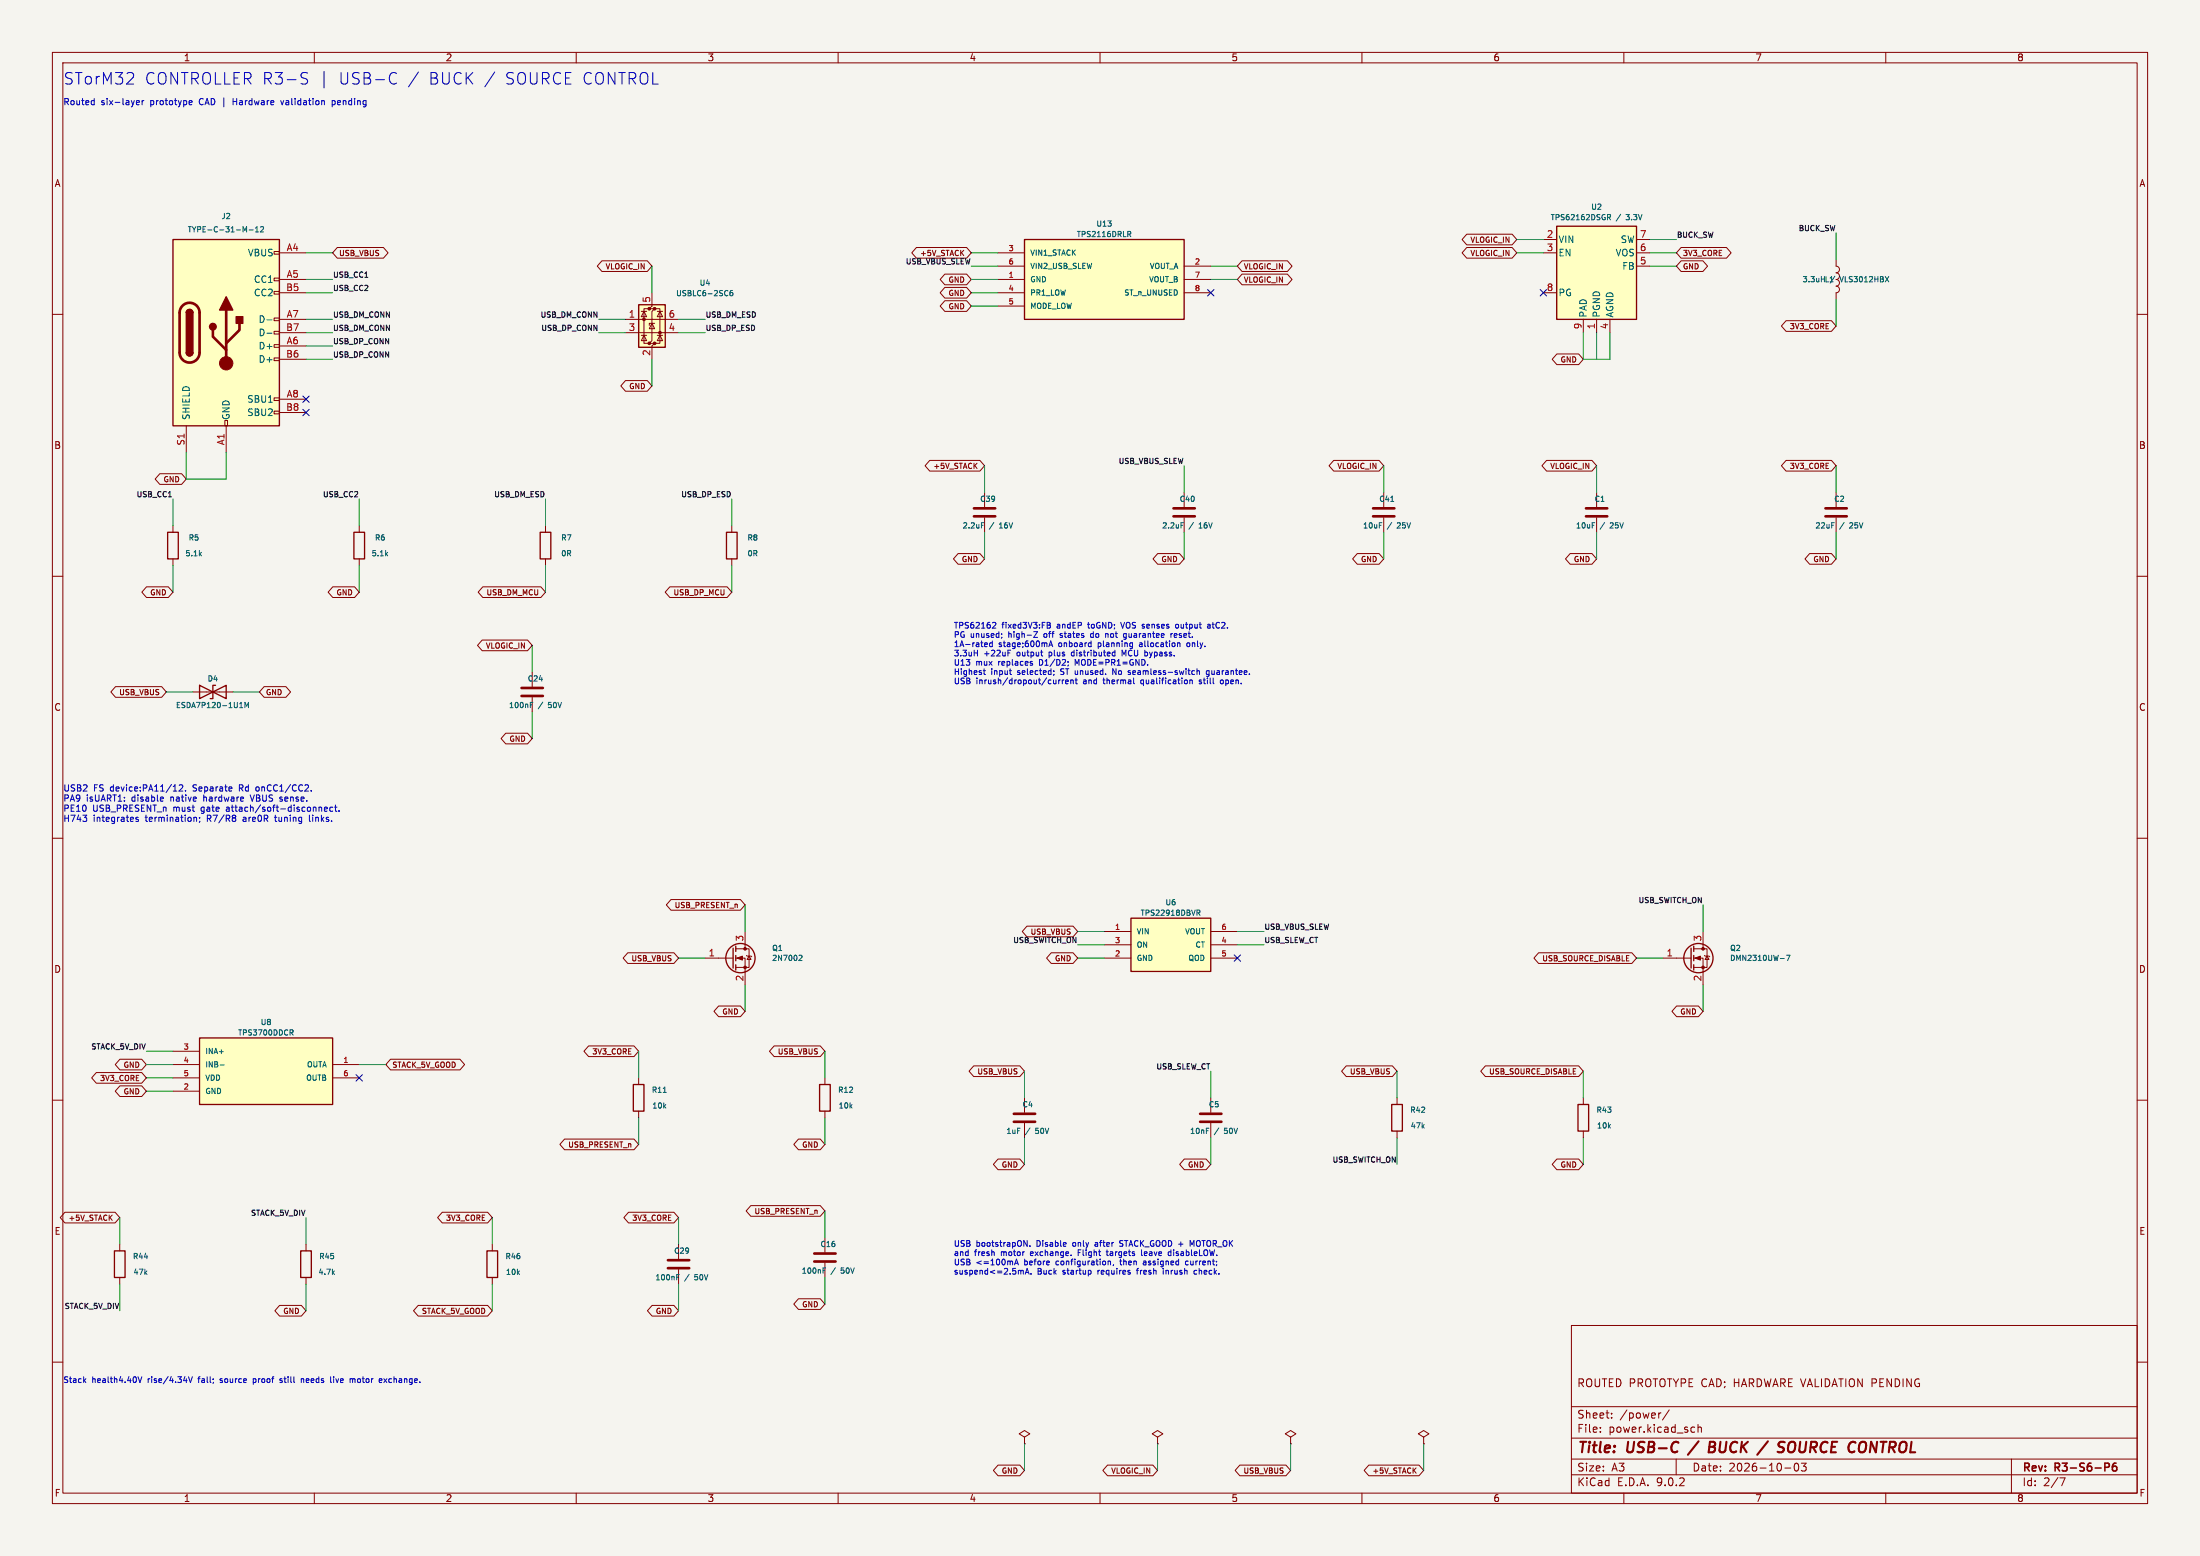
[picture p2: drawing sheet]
<svg xmlns="http://www.w3.org/2000/svg" width="420mm" height="297mm" viewBox="0 0 420 297" stroke-linecap="round" stroke-linejoin="round" font-family="sans-serif">
<path d="M0 0h420v297h-420z" fill="#f5f4ef" stroke="#f5f4ef" stroke-width=".19"/>
<g fill="none" stroke="#840000" stroke-width=".19">
<path d="M10 10h400v277h-400zM12 12h396v273h-396zM60 10v2M110 10v2M160 10v2M210 10v2M260 10v2M310 10v2M360 10v2M10 60h2M408 60h2M10 110h2"/>
<path d="M408 110h2M10 160h2M408 160h2M10 210h2M408 210h2M300 253h108v32h-108zM10 260h2M300 278.5h108M300 274.5h108M300 268.5h108M305.5 273.2v.2M305.5 272.5v.1"/>
<path d="M307.7 270.5v.2M307.7 269.8v.1M317.1 269.7l-.3 .1M318.7 269.1l-1.3 1.9M320 278.5v3M323.1 272.4l.4 .1M323.5 273.3l-.4 .1M324.2 272.5l.2-.1 .3 .1 .1 .9M324.2 271.9v1.5M342.7 279.4l.2-.1a.8 .8 0 0 1 .5 .7 .8 .8 0 0 1-.5 .8l-.2-.2-.2-.4zM343.9 279.3h.9l-.5 .6 .4 .1v.6l-.2 .2-.6-.2M384 278.5v6.5"/>
<path d="M408 260h2M60 285v2M110 285v2M160 285v2M210 285v2M260 285v2M300 281.5h108M310 285v2M340.7 280.2h1.2M360 285v2M393.2 282.1h1l-.6 1.5"/>
</g>
<path d="M401.8 279.3h.6l.3 .3-.2 .4-.7 .1M404 279.3a.59 .59 0 0 0-.7 .6v.6l.1 .2 .4 .1 .2-.2 .1-.5-.1-.2h-.5l-.2 .2" fill="none" stroke="#840000" stroke-width=".3"/>
<path d="M324.3 275.1l-2.1 2.6M326.3 276.2h.7M327 276.2l.3 .1M327.1 275.2h-.7l-.2 2 1-.1M327.2 276.1l-.2 .1M337.5 275.1l-2 2.6M340.4 275.2l.3 .1M342 275.2l-.2 .1a1.24 1.24 0 0 0-.1 1.9h.4M355.5 275.2l.5 .1a1.41 1.41 0 0 1-.2 1.8" fill="none" stroke="#840000" stroke-width=".4"/>
<path d="M33 45.7h20.3v35.6h-20.3z" fill="#ffffc2"/>
<g fill="none" stroke="#840000" stroke-width=".19">
<path d="M52.3 48h1v.5h-1zM52.3 53.1h1v.5h-1zM52.3 55.6h1v.5h-1zM53.3 48.3h5.1M53.3 53.3h5.1M53.3 55.9h5.1M52.3 60.7h1v.5h-1zM52.3 63.2h1v.6h-1zM52.3 65.8h1v.5h-1zM52.3 68.3h1v.5h-1zM52.3 75.9h1v.6h-1zM52.3 78.5h1v.5h-1z"/>
<path d="M53.3 61h5.1M53.3 63.5h5.1M53.3 66h5.1M53.3 68.6h5.1M53.3 76.2h5.1M53.3 78.7h5.1M35.6 81.3v5.1M42.9 80.3h.5v1h-.5zM43.2 81.3v5.1"/>
</g>
<path d="M33 45.7h20.3v35.6h-20.3zM35.6 59.7a.64 .64 0 0 1 .6-.6 .64 .64 0 0 1 .6 .6M35.6 67.3a.64 .64 0 0 0 .6 .6 .64 .64 0 0 0 .6-.6" fill="none" stroke="#840000" stroke-width=".25"/>
<path d="M34.8 58.4a1.9 1.9 0 0 1 2.1-.5 1.9 1.9 0 0 1 1.2 1.8v7.6a1.91 1.91 0 0 1-1.9 1.9 1.91 1.91 0 0 1-1.9-1.9v-7.8l.2-.6zM43.2 59.2v10.1M40.6 63v1.3l2.6 2.5M45.7 61.7v1.3l-2.5 2.5" fill="none" stroke="#840000" stroke-width=".51"/>
<g fill="#840000" stroke="#840000" stroke-width=".25">
<path d="M35.6 59.7h1.2v7.6h-1.2z"/>
<path d="M35.7 59.2a.64 .64 0 0 1 .7-.1 .64 .64 0 0 1 .4 .6h-1.2z"/>
<path d="M35.6 67.3h1.2a.64 .64 0 0 1-.6 .6 .64 .64 0 0 1-.6-.6z"/>
<path d="M43.2 56.6l1.2 2.6h-2.5z"/>
<path d="M45.1 60.5h1.3v1.2h-1.3z"/>
<circle cx="40.6" cy="62.4" r=".63"/>
</g>
<circle cx="43.2" cy="69.3" r="1.27" fill="#840000" stroke="#840000" stroke-width=".19"/>
<path d="M47.6 43.9h.7M48.8 44.3h.5M48.8 43.6l.3-.3v1M49.7 43.4l.4-.1 .2 .3-.6 .7h.6M51 61.1h.9M51 63.6h.9" fill="none" stroke="#006464" stroke-width=".19"/>
<path d="M38.1 198.1h25.4v12.7h-25.4z" fill="#ffffc2"/>
<path d="M38.1 198.1h25.4v12.7h-25.4z" fill="none" stroke="#840000" stroke-width=".25"/>
<path d="M101.6 128.3v2.8M101.6 133.1v2.8M33 200.7h5.1M33 203.2h5.1M33 205.7h5.1M33 208.3h5.1M63.5 203.2h5.1M63.5 205.7h5.1" fill="none" stroke="#840000" stroke-width=".19"/>
<path d="M101.2 134.5h.4M101.2 134.1h.5M55.4 196.6h.4l.2 .2-.1 .2-.5 .1M55.6 197.1l.4 .5M42 203.3h.8" fill="none" stroke="#006464" stroke-width=".19"/>
<path d="M99.6 131.3h4M99.6 132.8h4" fill="none" stroke="#840000" stroke-width=".51"/>
<path d="M297.2 43.2h15.2v17.8h-15.2z" fill="#ffffc2"/>
<g fill="none" stroke="#840000" stroke-width=".25">
<path d="M297.2 43.2h15.2v17.8h-15.2zM32 101.6h2v5.1h-2zM67.6 101.6h2v5.1h-2zM103.1 101.6h2.1v5.1h-2.1zM38.1 130.8v2.6l5.1-2.6v2.6zM41.1 130.8h-.5v2.6h-.5M322.8 181v3.8M323.3 180.6v1M323.3 182.4v1M323.3 184.2v1"/>
<circle cx="324.2" cy="182.9" r="2.79"/>
</g>
<g fill="none" stroke="#840000" stroke-width=".19">
<path d="M294.6 45.7h2.6M294.6 48.3h2.6M294.6 55.9h2.6M312.4 45.7h2.6M312.4 48.3h2.6M312.4 50.8h2.6M350.5 49.5v1.3a.64 .64 0 0 1 .7 .6 .64 .64 0 0 1-.7 .7 .64 .64 0 0 1 .7 .6 .64 .64 0 0 1-.7 .6 .64 .64 0 0 1 .7 .7 .64 .64 0 0 1-.7 .6 .64 .64 0 0 1 .7 .7 .64 .64 0 0 1-.7 .6v1.3M302.3 61v2.5M304.8 61v2.5M307.3 61v2.5M264.2 94v2.8M264.2 98.8v2.8"/>
<path d="M304.8 94v2.8M304.8 98.8v2.8M350.5 94v2.8M350.5 98.8v2.8M33 100.3v1.3M33 106.7v1.3M68.6 100.3v1.3M68.6 106.7v1.3M104.1 100.3v1.3M104.1 106.7v1.3M36.8 132.1h7.6M325.1 177.8v3.3"/>
<path d="M317.5 182.9h5.3M323.3 181.1h2.6v3.6h-2.6M323.3 182.9h1.8v5.1M325.4 182.4l1 .2M325.9 182.5l.4 .6h-.8z"/>
</g>
<g fill="none" stroke="#006464" stroke-width=".19">
<path d="M306.9 40.9h.4l.2 .2-.1 .3-.5 .1M307.1 41.5l.4 .5M263.3 99.8h.5M265.5 95.7h.6M304 99.8h.4M349.7 99.8h.5M38.2 105.7l.2 .4M38.4 105.4l-.3 .4M73.7 105.7l.3 .4M74 105.4l-.4 .4M45.7 135.1h.6M46.8 135.1v-1l.3 .7 .3-.7v1"/>
<path d="M339.9 183h.7M341 182.3h.7l-.4 1"/>
</g>
<path d="M262.1 97h4.1M262.1 98.6h4.1M302.8 97h4M302.8 98.6h4M348.5 97h4.1M348.5 98.6h4.1" fill="none" stroke="#840000" stroke-width=".51"/>
<g fill="#840000" stroke="#840000" stroke-width=".19">
<path d="M323.6 182.9l1-.4v.8z"/>
<circle cx="325.1" cy="181.1" r=".25"/>
<circle cx="325.1" cy="184.7" r=".25"/>
</g>
<path d="M121.9 58.2h5.1v8.1h-5.1z" fill="#ffffc2"/>
<g fill="#840000" stroke="#840000" stroke-width=".19">
<circle cx="122.9" cy="61" r=".25"/>
<circle cx="124" cy="58.9" r=".25"/>
<circle cx="124" cy="65.5" r=".25"/>
<circle cx="125" cy="58.9" r=".25"/>
<circle cx="125" cy="65.5" r=".25"/>
<circle cx="126" cy="63.5" r=".25"/>
</g>
<g fill="none" stroke="#840000" stroke-width=".19">
<path d="M122.4 59.4h1M122.9 59.4l.5 1.1h-1zM124 58.9h-1.1v6.6h1.1M124.5 55.9v2.5l-.5 .5h1l-.5 .5v5.6l-.5 .5h1l-.5 .5v2.6M125 58.9h1v6.6h-1M125.5 59.4h1M126 59.4l.5 1.1h-1zM119.4 61h10.1M119.4 63.5h10.1M122.4 64h1M122.9 64l.5 1h-1zM124.5 61.7l.5 1h-1z"/>
<path d="M125 61.7h-1v.4M125.5 64h1M126 64l.5 1h-1zM121.9 205.7v1.3M121.9 212.1v1.3M231.1 209.6v2.7M231.1 214.4v2.8M302.3 209.6v1.2M302.3 215.9v1.3M195.6 274.3l1-.6-1-.7-1 .7 1 .6v1.3M195.6 275.6h.1M221 274.3l1-.6-1-.7-1 .7 1 .6v1.3"/>
<path d="M221 275.6h.1M246.4 274.3l1-.6-1-.7-1 .7 1 .6v1.3M246.4 275.6h.1M271.8 274.3l1-.6-1-.7-1 .7 1 .6v1.3M271.8 275.6h.1"/>
</g>
<path d="M121.9 58.2h5.1v8.1h-5.1zM120.9 207h2v5.1h-2zM301.2 210.8h2.1v5.1h-2.1z" fill="none" stroke="#840000" stroke-width=".25"/>
<path d="M138.9 55.5h.1M139 56.4h-.1M139.8 55.4l-.3 .1-.1 .2-.1 .6 .2 .2 .4-.1-.1-.5-.3-.1-.2 .2M126.6 208.5h.6M230.3 215.3h.5" fill="none" stroke="#006464" stroke-width=".19"/>
<path d="M229.1 212.6h4.1M229.1 214.1h4.1" fill="none" stroke="#840000" stroke-width=".51"/>
<path d="M215.9 175.3h15.2v10.1h-15.2z" fill="#ffffc2"/>
<g fill="none" stroke="#840000" stroke-width=".25">
<path d="M215.9 175.3h15.2v10.1h-15.2zM140 181v3.8M140.5 180.6v1M140.5 182.4v1M140.5 184.2v1M156.5 207h2v5.1h-2zM265.7 210.8h2v5.1h-2zM21.8 238.8h2.1v5h-2.1zM57.4 238.8h2v5h-2zM93 238.8h2v5h-2z"/>
<circle cx="141.4" cy="182.9" r="2.79"/>
</g>
<g fill="none" stroke="#840000" stroke-width=".19">
<path d="M226.1 94v2.8M226.1 98.8v2.8M142.2 177.8v3.3M210.8 177.8h5.1M231.1 177.8h5.1M134.6 182.9h5.4M140.5 181.1h2.5v3.6h-2.5M140.5 182.9h1.7v5.1M142.5 182.4l1 .2M143 182.5l.4 .6h-.8zM210.8 180.3h5.1M210.8 182.9h5.1"/>
<path d="M231.1 180.3h5.1M231.1 182.9h5.1M157.5 205.7v1.3M157.5 212.1v1.3M195.6 209.6v2.7M195.6 214.4v2.8M266.7 209.6v1.2M266.7 215.9v1.3M22.9 237.5v1.3M58.4 237.5v1.3M94 237.5v1.3M157.5 236.2v2.8"/>
<path d="M22.9 243.8v1.3M58.4 243.8v1.3M94 243.8v1.3M157.5 241v2.8"/>
</g>
<path d="M225.5 99.8h.4M228.5 173.7h.4l.2 .2-.1 .3h-.5M228.7 174.2l.4 .5M152.6 182.4l.3-.1 .2 .3-.6 .7h.6M63.6 242.9l.2 .4M63.8 242.6l-.3 .4M157.1 242.5h.4M157.1 242h.5" fill="none" stroke="#006464" stroke-width=".19"/>
<path d="M224 97h4.1M224 98.6h4.1M193.5 212.6h4.1M193.5 214.1h4.1M155.4 239.3h4.1M155.4 240.8h4.1" fill="none" stroke="#840000" stroke-width=".51"/>
<g fill="#840000" stroke="#840000" stroke-width=".19">
<path d="M140.7 182.9l1-.4v.8z"/>
<circle cx="142.2" cy="181.1" r=".25"/>
<circle cx="142.2" cy="184.7" r=".25"/>
</g>
<path d="M195.6 45.7h30.5v15.3h-30.5z" fill="#ffffc2"/>
<path d="M195.6 45.7h30.5v15.3h-30.5zM138.7 101.6h2v5.1h-2z" fill="none" stroke="#840000" stroke-width=".25"/>
<g fill="none" stroke="#840000" stroke-width=".19">
<path d="M64.4 47.2h8.8l.9 1.1-.9 1h-8.8l-.9-1zM114.9 49.8h8.7l.9 1-.9 1h-8.7l-.9-1zM174.9 47.2h9.6l.9 1.1-.9 1h-9.6l-.8-1zM180.4 52.3h4.1l.9 1-.9 1.1h-4.1l-.9-1.1zM180.4 54.9h4.1l.9 1-.9 1h-4.1l-.9-1zM180.4 57.4h4.1l.9 1-.9 1h-4.1l-.9-1zM190.5 48.3h5.1M190.5 50.8h5.1M190.5 53.3h5.1M190.5 55.9h5.1M190.5 58.4h5.1M226.1 50.8h5"/>
<path d="M226.1 53.3h5M226.1 55.9h5M237.1 52.3h8.7l.9 1-.9 1.1h-8.7l-.9-1.1zM237.1 49.8h8.7l.9 1-.9 1h-8.7l-.9-1zM280 47.2h8.7l.9 1.1-.9 1h-8.7l-.9-1zM280 44.7h8.7l.9 1-.9 1h-8.7l-.9-1zM320.9 47.2h8.7l.9 1.1-.9 1h-8.7l-.9-1zM320.9 49.8h4.2l.9 1-.9 1h-4.2l-.9-1zM119.4 72.6h4.2l.9 1.1-.9 1h-4.2l-.9-1zM297.2 67.6h4.2l.9 1-.9 1h-4.2l-.9-1zM341 61.2h8.6l.9 1-.9 1h-8.6l-.9-1zM30.5 90.4h4.2l.9 1-.9 1.1h-4.2l-.9-1.1z"/>
<path d="M177.5 87.9h9.6l.9 1-.9 1h-9.6l-.9-1zM188 94v2.8M188 98.8v2.8M254.6 87.9h8.7l.9 1-.9 1h-8.7l-.9-1zM295.2 87.9h8.7l.9 1-.9 1h-8.7l-.8-1zM341 87.9h8.6l.9 1-.9 1h-8.6l-.9-1zM28 112h4.1l.9 1-.9 1h-4.1l-.9-1zM63.5 112h4.2l.9 1-.9 1h-4.2l-.9-1zM92.2 112h11.1l.8 1-.8 1h-11.1l-.9-1zM127.9 112h10.9l.9 1-.9 1h-10.9l-.9-1zM139.7 100.3v1.3M139.7 106.7v1.3"/>
<path d="M182.9 105.7h4.2l.9 1-.9 1h-4.2l-.9-1zM221 105.7h4.2l.9 1-.9 1h-4.2l-.9-1zM259.1 105.7h4.2l.9 1-.9 1h-4.2l-.9-1zM299.7 105.7h4.2l.9 1-.9 1h-4.2l-.8-1zM345.5 105.7h4.1l.9 1-.9 1h-4.1l-.9-1zM22.1 131.1h8.8l.8 1-.8 1h-8.8l-.9-1zM50.4 131.1h4.2l.9 1-.9 1h-4.2l-.9-1zM92 122.2h8.7l.9 1-.9 1h-8.7l-.8-1zM96.5 140h4.2l.9 1-.9 1h-4.2l-.8-1zM128.1 171.7h13.3l.8 1-.8 1h-13.3l-.9-1zM196 176.8h8.9l.8 1-.8 1h-8.9l-.8-1zM112.4 199.6h8.6l.9 1.1-.9 1h-8.6l-.9-1z"/>
<path d="M119.8 181.9h8.9l.8 1-.8 1h-8.9l-.8-1zM137.2 192h4.2l.8 1-.8 1.1h-4.2l-.9-1.1zM147.8 199.6h8.8l.9 1.1-.9 1h-8.8l-.9-1zM200.7 181.9h4.2l.8 1-.8 1h-4.2l-.9-1zM293.7 181.9h17.8l.9 1-.9 1h-17.8l-.9-1zM320.1 192h4.1l.9 1-.9 1.1h-4.1l-.9-1.1zM18.4 204.7h8.7l.8 1-.8 1.1h-8.7l-.9-1.1zM22.9 202.2h4.2l.8 1-.8 1h-4.2l-.9-1zM22.9 207.3h4.2l.8 1-.8 1h-4.2l-.9-1zM74.5 202.2h13.3l.9 1-.9 1h-13.3l-.8-1zM107.8 217.4h13.2l.9 1-.9 1.1h-13.2l-.9-1.1zM152.4 217.4h4.2l.9 1-.9 1.1h-4.2l-.9-1.1z"/>
<path d="M185.9 203.5h8.8l.9 1-.9 1h-8.8l-.9-1zM257 203.5h8.8l.9 1-.9 1h-8.8l-.9-1zM283.6 203.5h17.8l.9 1-.9 1h-17.8l-.9-1zM12.4 231.4h9.6l.9 1-.9 1h-9.6l-.9-1zM84.4 231.4h8.7l.9 1-.9 1h-8.7l-.9-1zM120 231.4h8.7l.8 1-.8 1h-8.7l-.9-1zM129.5 237.5v2.8M143.3 230.1h13.3l.9 1-.9 1.1h-13.3l-.9-1.1zM190.5 221.2h4.2l.9 1-.9 1.1h-4.2l-.9-1.1zM226.1 221.2h4.2l.8 1-.8 1.1h-4.2l-.9-1.1zM297.2 221.2h4.2l.9 1-.9 1.1h-4.2l-.9-1.1zM53.4 249.2h4.1l.9 1-.9 1h-4.1l-.9-1z"/>
<path d="M79.8 249.2h13.3l.9 1-.9 1h-13.3l-.9-1zM124.5 249.2h4.2l.8 1-.8 1h-4.2l-.9-1zM129.5 242.3v2.8M152.4 247.9h4.2l.9 1-.9 1h-4.2l-.9-1zM190.5 279.7h4.2l.9 1-.9 1h-4.2l-.9-1zM211.4 279.7h8.7l.9 1-.9 1h-8.7l-.9-1zM236.7 279.7h8.8l.9 1-.9 1h-8.8l-.9-1zM261.3 279.7h9.6l.9 1-.9 1h-9.6l-.9-1z"/>
</g>
<path d="M215.3 44.2h.4l.2 .2-.1 .2-.5 .1M215.5 44.7l.4 .5M187.4 99.8h.4M129.2 243.8h.3M129.2 243.3h.5" fill="none" stroke="#006464" stroke-width=".19"/>
<path d="M185.9 97h4.1M185.9 98.6h4.1M127.5 240.5h4.1M127.5 242.1h4.1" fill="none" stroke="#840000" stroke-width=".51"/>
<path d="M32.1 94.8h.6" fill="none" stroke="#0f0f0f" stroke-width=".19"/>
<g fill="none" stroke="#009600" stroke-width=".19">
<path d="M58.4 48.3h5.1M58.4 55.9h5.1M58.4 53.3h5.1M124.5 50.8v5.1M185.4 50.8h5.1M185.4 48.3h5.1M185.4 55.9h5.1M185.4 58.4h5.1M185.4 53.3h5.1M231.1 50.8h5.1M231.1 53.3h5.1M289.6 45.7h5"/>
<path d="M289.6 48.3h5M315 50.8h5M315 45.7h5M315 48.3h5M350.5 44.5v5M350.5 57.2v5M58.4 68.6h5.1M58.4 63.5h5.1M58.4 66h5.1M58.4 61h5.1M114.3 63.5h5.1M114.3 61h5.1"/>
<path d="M124.5 68.6v5.1M129.5 63.5h5.1M129.5 61h5.1M302.3 63.5v5.1h5v-5.1M304.8 63.5v5.1M33 95.3v5M35.6 86.4v5h7.6v-5M68.6 95.3v5M104.1 95.3v5M139.7 95.3v5M188 88.9v5.1M226.1 88.9v5.1"/>
<path d="M264.2 88.9v5.1M304.8 88.9v5.1M350.5 88.9v5.1M33 108v5M68.6 108v5M104.1 108v5M139.7 108v5M188 101.6v5.1M226.1 101.6v5.1M264.2 101.6v5.1M304.8 101.6v5.1M350.5 101.6v5.1"/>
<path d="M31.7 132.1h5.1M44.4 132.1h5.1M101.6 123.2v5.1M101.6 135.9v5.1M142.2 172.7v5.1M205.7 177.8h5.1M236.2 177.8h5.1M325.1 172.7v5.1M129.5 182.9h5.1M142.2 188v5M205.7 182.9h5.1M205.7 180.3h5.1"/>
<path d="M236.2 180.3h5.1M312.4 182.9h5.1M325.1 188v5M27.9 208.3h5.1M27.9 200.7h5.1M27.9 205.7h5.1M27.9 203.2h5.1M68.6 203.2h5.1M121.9 200.7v5M121.9 213.4v5M157.5 200.7v5M157.5 213.4v5"/>
<path d="M195.6 204.5v5.1M195.6 217.2v5M231.1 204.5v5.1M231.1 217.2v5M266.7 204.5v5.1M266.7 217.2v5M302.3 204.5v5.1M302.3 217.2v5M22.9 232.4v5.1M58.4 232.4v5.1M94 232.4v5.1M129.5 232.4v5.1"/>
<path d="M157.5 231.1v5.1M22.9 245.1v5.1M58.4 245.1v5.1M94 245.1v5.1M129.5 245.1v5.1M157.5 243.8v5.1M195.6 275.6v5.1M221 275.6v5.1M246.4 275.6v5.1M271.8 275.6v5.1"/>
</g>
<path d="M230.5 55.3l1.2 1.2M231.7 55.3l-1.2 1.2M294 55.3l1.2 1.2M295.2 55.3l-1.2 1.2M57.8 75.6l1.2 1.2M57.8 78.1l1.2 1.2M59 75.6l-1.2 1.2M59 78.1l-1.2 1.2M235.6 182.3l1.2 1.2M236.8 182.3l-1.2 1.2M68 205.1l1.2 1.2M69.2 205.1l-1.2 1.2" fill="none" stroke="#000084" stroke-width=".19"/>
<g fill="none" stroke="#0000c2" stroke-width=".19">
<path d="M17.9 19.2l.1 .1M18 18.8v1.2M18 19.9l-.1 .1M26.1 19.9h.5M26.1 19.3l.3-.1 .2 .3-.6 .1M27.1 19.2v.8M27.5 19.2l-.4 .2M36.3 19.2l.3 .1 .1 .2-.6 .1M36.6 19.9l-.3 .1M44.5 18.8v1.2M44.5 19.4h.7M53.6 19.2l.3 .8 .3-.8"/>
<path d="M57.7 14.8l.2 .1a.81 .81 0 0 1 .8 .5 .56 .56 0 0 1-.4 .6h-.5M57.7 14l.2-.2 .8 .2M61.9 13.6v3.2M63.4 19.3l.4-.1 .2 .2-.1 .5h-.5M63.4 19.2v1.2M74.7 14a.77 .77 0 0 1 1 .1M75.7 15.8a.77 .77 0 0 1-1 .1M79.9 13.7l-1.9 2.9M94.4 13.7l-1.8 2.9M189.6 118.8h.4l.1 .3-.7 .8h.7M199.9 118.8l.5 .1 .1 .2-.2 .2M199.9 119.3h.4"/>
<path d="M200.3 119.3l.2 .2v.3l-.6 .1M213.9 118.8l.4 1.1M224.5 119.2h.3l.2 .2v.3l-.2 .2-.4-.2zM230.6 119.2h.4v.7M231 119.4l-.5 .2 .2 .3 .3-.1M186 124.6h.6M186.6 124.1v1.1M187.7 128h.4M187.9 127.6v1l.2 .1M188.4 123.4h-.3M188.4 122.8l.1 .2-.5 .1M189 122.8v.5l.4 .1"/>
<path d="M189.4 122.3v1.1M191.2 121v.1M191.3 121.6l-.1 .2M193 128.7h.1M197 126.6l.1 .2-.1 .2M198.1 120.6l-.8 1.1h.8M200.2 123.4l.4-1.1 .4 1.1M200.3 123.1h.6M201.1 128.1l.1 .1M201.2 128.1v.1M201.2 128.7l-.1 .2M202.1 129.8v.7"/>
<path d="M202.4 121.6l.3 .1M202.4 129.8l-.3 .2M202.5 120.9l-.1 .2 .1 .2M202.8 129.8v.7M203.1 129.8l-.3 .2M203.4 130.2l.5-.2v-.2h-.3l-.2 .1 .1 .6h.4M204.4 129.9l.4-.1 .1 .7M204.4 129.8v.7M204.7 124.5l-.2 .2v.3l.2 .2M205.3 129.8h.4M205.4 129.4v1l.3 .1M205.6 126.7l-.3-.8v1.1"/>
<path d="M208.2 121v.6l.4 .1M211.5 121v.7M212.4 128.7v-1.1l.7 1.1M212.8 124.1v1.1M212.8 125.2h-.3M214.7 120.9l.3 .1M214.9 124.1l-.3 .8-.4-.8v1.1M215 121.6l-.3 .1M215 120.9v.9l-.4 .2M215.7 128.4l.1 .1-.1 .2M215.7 128l.1 .1M217.9 123l-.4 .2 .1 .2h.3"/>
<path d="M218 129.8l-.2 .2v.3l.2 .2M218.9 124.5l.2 .2v.3l-.2 .2M223.5 120.9v.8M223.8 120.9l-.3 .2M224.7 121.1l-.2-.2-.3 .2v.5h.4M224.7 121.2l-.5 .1M224.9 122.7l.4 .2v.5M227 122.8l-.2-.1-.2 .2 .1 .5h.3M227.1 129.9l.5-.1v.7M227.1 129.8v.7M228.5 128.1h.4l.1 .6M228.5 127.6v1.1"/>
<path d="M228.9 130.5h.4M229.3 129.8h-.2l-.2 .1 .1 .2 .3 .1M230.8 128.1l-.3-.1-.2 .2 .1 .5h.4M230.8 128v.9l-.2 .2h-.3M233 130v.3l.2 .2 .3-.1v-.4M16.5 156.2v.5M16.6 155.6l-.4 .5M26 156.1v.2l.4 .2v.1l-.1 .2-.4-.1M31 152.1l.2 .3-.6 .1M31.1 152.9h-.1M34.2 149.9l.5-.1 .2 .3-.7 .9h.7M35.4 150.9v.1"/>
<path d="M37.1 156.1h.4v.7M38.1 156.1v.1M38.2 156.7l-.2 .3M38.9 151.7v1.2M43.2 154.5v.3M45.7 150.4h.5M46.2 149.8h-.5v1.2M46.4 156.4v.3M47.8 151.7l.4 1.2M49.2 150.2l-.4 .2 .1 .5 .3 .1M52.4 156h.4M52.6 155.6v1l.1 .2"/>
<path d="M53.6 152.5l.3 .1M53.6 152.1l.3 .1M53.9 152.9h-.4M59.1 155.6v1l.1 .2M60.9 154.1v.8M60.9 154.2l.5-.1v.8M61.9 154.5l.6-.2-.1-.2h-.3l-.2 .1 .1 .6h.4M63.5 154.1h-.3l-.2 .2 .1 .5h.4M63.9 154.1h.4M64 153.7v1l.3 .2M64.7 154.7v.2M195.5 236.8l.6 1.1v-1.1"/>
<path d="M196.6 237.8v.1M205.8 238.6v1.1M209.4 237.2h-.3M209.4 237.5l-.4 .1 .1 .2 .3 .1M211.2 238.9h.4M211.3 238.6v.9l.3 .2M213.7 237.8l.5 .1M214.2 236.8h-.3l-.2 .2 .1 .3 .4 .1M217.9 238.6v.9l.2 .2M218.5 239v.5l.1 .2M219 239.2l-.5 .1M223.1 239.6h.4"/>
<path d="M223.5 238.6v1.1M227.2 236.8l.4 .8 .3-.8v1.1M193.7 241.4l.3-1.1 .4 1.1M193.8 241.1h.5M194.8 242.5l.1 .1M194.9 242.6v.6M194.9 242.6l.1-.1h.3l.1 .7M195.7 243.2l.4-1.1 .4 1.1M195.8 242.9h.5M196.8 243.1v.1M208.3 242.7l-.1 .5M211.7 240.7l-.2 .1"/>
<path d="M212 240.9v.5M212.6 241.4l-.1 .2M213.9 240.3v1l.2 .1M216.9 242.5h.5M217.1 242.3v.9M218.3 240.8h.4M218.7 241l-.5 .2 .1 .2h.4M222.1 242.5v.7M226.8 240.8l-.3-.1-.2 .2 .1 .5h.4M228 242.6v.5l.5 .1M16.1 263.5l.3 .4M16.4 263.2l-.4 .4"/>
<path d="M26.3 262.8l.4 1.1 .4-1.1M36 262.8l.4 1.1 .3-1.1M42 263.8l.3 .1M42.2 263.2l-.2 .1 .2 .2M48.3 263.8h.5M48.3 263.2v1.1M48.3 263.2h.5M53.8 263.2h-.2l-.2 .1 .1 .2 .3 .1v.2h-.4M57.5 263.3l.4-.1 .1 .7M57.5 263.2v.7M63.7 262.8v.1M63.7 263.2v.7"/>
<path d="M64.1 263.2l.3 .7M67.4 263.2h.3l.1 .7M73.3 263.2l.6 .7M73.9 263.2l-.6 .7"/>
</g>
<g font-size="3.1" fill="#0000c2">
<text x="12" y="16.4">STorM32</text>
<text x="27.5" y="16.4">CONTROLLER R3-S</text>
<text x="64.6" y="16.4">USB-C</text>
<text x="81.8" y="16.4">BUCK /</text>
<text x="96.4" y="16.4">SOURCE CONTROL</text>
</g>
<g font-size="2.8" fill="#840000">
<text x="301" y="277.9">Title:</text>
<text x="310.6" y="277.9">USB-C</text>
<text x="327.9" y="277.9">BUCK</text>
<text x="338.3" y="277.9">/</text>
<text x="342.7" y="277.9">SOURCE</text>
<text x="356.9" y="277.9">CONTROL</text>
</g>
<g font-size="2.1" fill="#840000">
<text x="301" y="265">ROUTED PROTOTYPE CAD; HARDWARE VALIDATION PENDING</text>
<text x="301" y="273.7">File:</text>
<text x="301" y="271">Sheet:</text>
<text x="307.1" y="273.7">power.kicad_sch</text>
<text x="309.2" y="271">/power/</text>
<text x="301" y="281.1">Size:</text>
<text x="307.6" y="281.1">A3</text>
<text x="323" y="281.1">Date:</text>
<text x="330" y="281.1">2026-10-03</text>
<text x="386" y="281.3">Rev:</text>
<text x="392.4" y="281.3">R3-S6-P6</text>
<text x="301" y="283.9">KiCad</text>
<text x="308.7" y="283.9">E.D.A.</text>
<text x="316.3" y="283.9">9.0.2</text>
<text x="386" y="283.9">Id:</text>
<text x="390.1" y="283.9">2/7</text>
</g>
<g font-size="1.8" fill="#840000">
<text x="35" y="11.9">1</text>
<text x="85" y="11.9">2</text>
<text x="135" y="11.9">3</text>
<text x="185" y="11.9">4</text>
<text x="235" y="11.9">5</text>
<text x="285" y="11.9">6</text>
<text x="335" y="11.9">7</text>
<text x="385" y="11.9">8</text>
<text x="10.3" y="35.9">A</text>
<text x="408.3" y="35.9">A</text>
<text x="10.3" y="85.9">B</text>
<text x="408.2" y="85.9">B</text>
<text x="10.3" y="135.9">C</text>
<text x="408.2" y="135.9">C</text>
<text x="10.3" y="185.9">D</text>
<text x="408.2" y="185.9">D</text>
<text x="10.3" y="235.9">E</text>
<text x="408.3" y="235.9">E</text>
<text x="10.3" y="285.9">F</text>
<text x="35" y="286.9">1</text>
<text x="85" y="286.9">2</text>
<text x="135" y="286.9">3</text>
<text x="185" y="286.9">4</text>
<text x="235" y="286.9">5</text>
<text x="285" y="286.9">6</text>
<text x="335" y="286.9">7</text>
<text x="385" y="286.9">8</text>
<text x="408.3" y="285.9">F</text>
</g>
<g font-size="1.8" fill="#a90000">
<text x="295.2" y="45.5">2</text>
<text x="313" y="45.5">7</text>
<text x="54.6" y="48">A4</text>
<text x="54.6" y="53.1">A5</text>
<text x="295.2" y="48">3</text>
<text x="313" y="48">6</text>
<text x="313" y="50.5">5</text>
<text x="54.5" y="55.6">B5</text>
<text x="124.2" y="57.9" transform="rotate(-90 124.2 57.9)">5</text>
<text x="295.2" y="55.6">8</text>
<text x="54.5" y="63.2">B7</text>
<text x="54.6" y="60.7">A7</text>
<text x="54.6" y="65.8">A6</text>
<text x="119.9" y="60.7">1</text>
<text x="119.9" y="63.2">3</text>
<text x="127.6" y="60.7">6</text>
<text x="127.6" y="63.2">4</text>
<text x="302" y="62.9" transform="rotate(-90 302 62.9)">9</text>
<text x="304.5" y="62.9" transform="rotate(-90 304.5 62.9)">1</text>
<text x="307.1" y="62.9" transform="rotate(-90 307.1 62.9)">4</text>
<text x="54.5" y="68.3">B6</text>
<text x="124.2" y="68" transform="rotate(-90 124.2 68)">2</text>
<text x="54.6" y="75.9">A8</text>
<text x="54.5" y="78.5">B8</text>
<text x="35.3" y="85.1" transform="rotate(-90 35.3 85.1)">S1</text>
<text x="42.9" y="85.1" transform="rotate(-90 42.9 85.1)">A1</text>
<text x="142" y="179.8" transform="rotate(-90 142 179.8)">3</text>
<text x="324.9" y="179.8" transform="rotate(-90 324.9 179.8)">3</text>
<text x="135.2" y="182.6">1</text>
<text x="318.1" y="182.6">1</text>
<text x="142" y="187.4" transform="rotate(-90 142 187.4)">2</text>
<text x="324.9" y="187.4" transform="rotate(-90 324.9 187.4)">2</text>
</g>
<g font-size="1.8" fill="#006464">
<text x="297.4" y="46.6">VIN</text>
<text x="309.3" y="46.6">SW</text>
<text x="47.2" y="49.1">VBUS</text>
<text x="297.4" y="49.1">EN</text>
<text x="308.3" y="49.1">VOS</text>
<text x="309.6" y="51.7">FB</text>
<text x="48.4" y="54.2">CC1</text>
<text x="48.4" y="56.7">CC2</text>
<text x="297.4" y="56.7">PG</text>
<text x="49.3" y="61.8">D-</text>
<text x="49.3" y="64.4">D-</text>
<text x="303.1" y="60.7" transform="rotate(-90 303.1 60.7)">PAD</text>
<text x="305.7" y="60.7" transform="rotate(-90 305.7 60.7)">PGND</text>
<text x="308.2" y="60.7" transform="rotate(-90 308.2 60.7)">AGND</text>
<text x="49.3" y="66.9">D+</text>
<text x="49.3" y="69.4">D+</text>
<text x="47.1" y="77.1">SBU1</text>
<text x="36.4" y="80.3" transform="rotate(-90 36.4 80.3)">SHIELD</text>
<text x="44" y="80.3" transform="rotate(-90 44 80.3)">GND</text>
<text x="47.1" y="79.6">SBU2</text>
</g>
<g font-size="1.7" fill="#0000c2">
<text x="12" y="20.4">Routed</text>
<text x="19.3" y="20.4">six-layer</text>
<text x="28.8" y="20.4">prototype</text>
<text x="38.4" y="20.4">CAD |</text>
<text x="45.2" y="20.4">Hardware</text>
<text x="54.6" y="20.4">validation</text>
<text x="64.5" y="20.4">pending</text>
<text x="12" y="151.4">USB2</text>
<text x="12" y="153.3">PA9</text>
<text x="12" y="155.3">PE10</text>
<text x="16.5" y="153.3">isUART1:</text>
<text x="17.7" y="155.3">USB_PRESENT_n</text>
<text x="17.9" y="151.4">FS device:PA11/12.</text>
<text x="25.3" y="153.3">disable</text>
<text x="32.9" y="153.3">native</text>
<text x="33.2" y="155.3">must</text>
<text x="37.2" y="151.4">Separate</text>
<text x="38.7" y="155.3">gate</text>
<text x="39.4" y="153.3">hardware</text>
<text x="43.7" y="155.3">attach/soft-disconnect.</text>
<text x="46.2" y="151.4">Rd</text>
<text x="48.6" y="153.3">VBUS</text>
<text x="49.6" y="151.4">onCC1/CC2.</text>
<text x="54.4" y="153.3">sense.</text>
<text x="12" y="157.2">H743</text>
<text x="17.8" y="157.2">integrates</text>
<text x="27.9" y="157.2">termination;</text>
<text x="39.9" y="157.2">R7/R8</text>
<text x="46.9" y="157.2">are0R</text>
<text x="53.3" y="157.2">tuning</text>
<text x="60" y="157.2">links.</text>
</g>
<g font-size="1.5" fill="#0000c2">
<text x="182" y="120.3">TPS62162</text>
<text x="182" y="122.1">PG unused;</text>
<text x="182" y="123.8">1A-rated</text>
<text x="182" y="125.6">3.3uH</text>
<text x="187.8" y="125.6">+22uF</text>
<text x="190.7" y="123.8">stage;600mA</text>
<text x="191.3" y="120.3">fixed3V3:FB</text>
<text x="192.7" y="122.1">high-Z</text>
<text x="194.3" y="125.6">output</text>
<text x="199.7" y="122.1">off</text>
<text x="200.6" y="125.6">plus</text>
<text x="202" y="120.3">andEP</text>
<text x="202.3" y="123.8">onboard</text>
<text x="203" y="122.1">states</text>
<text x="205.2" y="125.6">distributed</text>
<text x="208.1" y="120.3">toGND;</text>
<text x="209.1" y="122.1">do</text>
<text x="210" y="123.8">planning</text>
<text x="212.1" y="122.1">not</text>
<text x="214.7" y="120.3">VOS senses</text>
<text x="215" y="125.6">MCU</text>
<text x="215.8" y="122.1">guarantee</text>
<text x="218.1" y="123.8">allocation</text>
<text x="219.6" y="125.6">bypass.</text>
<text x="225.1" y="122.1">reset.</text>
<text x="225.5" y="120.3">output</text>
<text x="227.4" y="123.8">only.</text>
<text x="231.9" y="120.3">atC2.</text>
<text x="182" y="127.4">U13</text>
<text x="182" y="129.2">Highest</text>
<text x="182" y="130.9">USB</text>
<text x="186.3" y="127.4">mux</text>
<text x="186.4" y="130.9">inrush/dropout/current</text>
<text x="189.2" y="129.2">input</text>
<text x="190.8" y="127.4">replaces</text>
<text x="194.4" y="129.2">selected;</text>
<text x="198.8" y="127.4">D1/D2;</text>
<text x="202.9" y="129.2">ST unused.</text>
<text x="205.8" y="127.4">MODE=PR1=GND.</text>
<text x="207" y="130.9">and</text>
<text x="211" y="130.9">thermal</text>
<text x="213.3" y="129.2">No</text>
<text x="216.5" y="129.2">seamless-switch</text>
<text x="218.4" y="130.9">qualification</text>
<text x="229.8" y="130.9">still</text>
<text x="231.6" y="129.2">guarantee.</text>
<text x="234.1" y="130.9">open.</text>
<text x="182" y="238.3">USB</text>
<text x="186.4" y="238.3">bootstrapON.</text>
<text x="198.1" y="238.3">Disable</text>
<text x="205.2" y="238.3">only</text>
<text x="209.7" y="238.3">after</text>
<text x="214.6" y="238.3">STACK_GOOD +</text>
<text x="228.5" y="238.3">MOTOR_OK</text>
<text x="182" y="240.1">and</text>
<text x="182" y="241.8">USB</text>
<text x="182" y="243.6">suspend&lt;=2.5mA.</text>
<text x="186.1" y="240.1">fresh</text>
<text x="186.4" y="241.8">&lt;=100mA</text>
<text x="191.3" y="240.1">motor</text>
<text x="195.7" y="241.8">before</text>
<text x="197.1" y="240.1">exchange.</text>
<text x="198.1" y="243.6">Buck</text>
<text x="202" y="241.8">configuration,</text>
<text x="203.1" y="243.6">startup</text>
<text x="206.4" y="240.1">Flight</text>
<text x="209.9" y="243.6">requires</text>
<text x="212.2" y="240.1">targets</text>
<text x="214.5" y="241.8">then</text>
<text x="217.7" y="243.6">fresh</text>
<text x="219" y="240.1">leave</text>
<text x="219.1" y="241.8">assigned</text>
<text x="222.9" y="243.6">inrush</text>
<text x="224.4" y="240.1">disableLOW.</text>
<text x="227.4" y="241.8">current;</text>
<text x="229" y="243.6">check.</text>
<text x="12" y="264.3">Stack</text>
<text x="17.6" y="264.3">health4.40V</text>
<text x="28.4" y="264.3">rise/4.34V</text>
<text x="38.3" y="264.3">fall;</text>
<text x="42.6" y="264.3">source</text>
<text x="49.2" y="264.3">proof</text>
<text x="54.5" y="264.3">still</text>
<text x="58.8" y="264.3">needs</text>
<text x="64.7" y="264.3">live</text>
<text x="68.6" y="264.3">motor</text>
<text x="74.5" y="264.3">exchange.</text>
</g>
<g font-size="1.4" fill="#006464">
<text x="303.7" y="40.2">U2</text>
<text x="35.7" y="44.6">TYPE-C-31-M-12</text>
<text x="42.2" y="42">J2</text>
<text x="205.4" y="45.5">TPS2116DRLR</text>
<text x="209.2" y="43.5">U13</text>
<text x="295.9" y="42.2">TPS62162DSGR</text>
<text x="308.6" y="42.2">/</text>
<text x="310.6" y="42.2">3.3V</text>
<text x="196.6" y="49">VIN1_STACK</text>
<text x="196.6" y="51.5">VIN2_USB_SLEW</text>
<text x="219.4" y="51.5">VOUT_A</text>
<text x="129" y="56.7">USBLC6-2SC6</text>
<text x="133.5" y="54.7">U4</text>
<text x="196.6" y="54.1">GND</text>
<text x="196.6" y="56.6">PR1_LOW</text>
<text x="196.6" y="59.2">MODE_LOW</text>
<text x="214.5" y="56.6">ST_n_UNUSED</text>
<text x="219.2" y="54.1">VOUT_B</text>
<text x="344" y="54.1">3.3uH L1/</text>
<text x="351.5" y="54.1">VLS3012HBX</text>
<text x="187" y="96">C39</text>
<text x="225.1" y="96">C40</text>
<text x="263.2" y="96">C41</text>
<text x="304.3" y="96">C1</text>
<text x="350" y="96">C2</text>
<text x="183.7" y="101.1">2.2uF</text>
<text x="188.9" y="101.1">/</text>
<text x="191" y="101.1">16V</text>
<text x="221.8" y="101.1">2.2uF</text>
<text x="227" y="101.1">/</text>
<text x="229.1" y="101.1">16V</text>
<text x="260.1" y="101.1">10uF</text>
<text x="264.8" y="101.1">/</text>
<text x="266.9" y="101.1">25V</text>
<text x="300.7" y="101.1">10uF</text>
<text x="305.5" y="101.1">/</text>
<text x="307.6" y="101.1">25V</text>
<text x="346.5" y="101.1">22uF</text>
<text x="351.2" y="101.1">/</text>
<text x="353.3" y="101.1">25V</text>
<text x="35.3" y="106.4">5.1k</text>
<text x="35.9" y="103.4">R5</text>
<text x="70.8" y="106.4">5.1k</text>
<text x="71.5" y="103.4">R6</text>
<text x="107" y="103.4">R7</text>
<text x="107" y="106.4">0R</text>
<text x="142.6" y="103.4">R8</text>
<text x="142.6" y="106.4">0R</text>
<text x="39.5" y="130.3">D4</text>
<text x="100.6" y="130.3">C24</text>
<text x="33.5" y="135.4">ESDA7P120-1U1M</text>
<text x="97.1" y="135.4">100nF</text>
<text x="102.8" y="135.4">/</text>
<text x="104.9" y="135.4">50V</text>
<text x="222.4" y="173">U6</text>
<text x="216.9" y="178.5">VIN</text>
<text x="217.6" y="175">TPS22918DBVR</text>
<text x="226.1" y="178.5">VOUT</text>
<text x="147.3" y="181.7">Q1</text>
<text x="147.3" y="183.6">2N7002</text>
<text x="216.9" y="181.1">ON</text>
<text x="216.9" y="183.6">GND</text>
<text x="226.7" y="183.6">QOD</text>
<text x="228.1" y="181.1">CT</text>
<text x="330.2" y="183.6">DMN2310UW-7</text>
<text x="330.2" y="181.7">Q2</text>
<text x="45.3" y="197.9">TPS3700DDCR</text>
<text x="49.7" y="195.9">U8</text>
<text x="39.1" y="201.4">INA+</text>
<text x="39.1" y="203.9">INB-</text>
<text x="58.5" y="203.9">OUTA</text>
<text x="39.1" y="206.5">VDD</text>
<text x="39.1" y="209">GND</text>
<text x="58.3" y="206.5">OUTB</text>
<text x="124.3" y="208.8">R11</text>
<text x="159.9" y="208.8">R12</text>
<text x="124.4" y="211.8">10k</text>
<text x="160" y="211.8">10k</text>
<text x="195.1" y="211.6">C4</text>
<text x="230.7" y="211.6">C5</text>
<text x="269.1" y="212.6">R42</text>
<text x="269.2" y="215.6">47k</text>
<text x="304.7" y="212.6">R43</text>
<text x="304.8" y="215.6">10k</text>
<text x="192" y="216.6">1uF</text>
<text x="195.8" y="216.6">/</text>
<text x="197.9" y="216.6">50V</text>
<text x="227.1" y="216.6">10nF</text>
<text x="231.8" y="216.6">/</text>
<text x="233.9" y="216.6">50V</text>
<text x="128.6" y="239.5">C29</text>
<text x="156.5" y="238.2">C16</text>
<text x="25.3" y="240.5">R44</text>
<text x="25.4" y="243.5">47k</text>
<text x="60.7" y="243.5">4.7k</text>
<text x="60.8" y="240.5">R45</text>
<text x="96.4" y="240.5">R46</text>
<text x="96.5" y="243.5">10k</text>
<text x="125" y="244.6">100nF</text>
<text x="130.7" y="244.6">/</text>
<text x="132.8" y="244.6">50V</text>
<text x="152.9" y="243.3">100nF</text>
<text x="158.7" y="243.3">/</text>
<text x="160.7" y="243.3">50V</text>
</g>
<g font-size="1.4" fill="#840000">
<text x="280.6" y="46.5">VLOGIC_IN</text>
<text x="64.6" y="49.1">USB_VBUS</text>
<text x="115.5" y="51.6">VLOGIC_IN</text>
<text x="237.4" y="51.6">VLOGIC_IN</text>
<text x="280.6" y="49.1">VLOGIC_IN</text>
<text x="321.2" y="49.1">3V3_CORE</text>
<text x="321.2" y="51.6">GND</text>
<text x="180.9" y="54.1">GND</text>
<text x="180.9" y="56.7">GND</text>
<text x="180.9" y="59.2">GND</text>
<text x="237.4" y="54.1">VLOGIC_IN</text>
<text x="341.5" y="63">3V3_CORE</text>
<text x="297.8" y="69.4">GND</text>
<text x="120" y="74.5">GND</text>
<text x="178" y="89.7">+5V_STACK</text>
<text x="255.2" y="89.7">VLOGIC_IN</text>
<text x="295.8" y="89.7">VLOGIC_IN</text>
<text x="341.5" y="89.7">3V3_CORE</text>
<text x="31.1" y="92.2">GND</text>
<text x="183.5" y="107.5">GND</text>
<text x="221.6" y="107.5">GND</text>
<text x="259.7" y="107.5">GND</text>
<text x="300.3" y="107.5">GND</text>
<text x="346" y="107.5">GND</text>
<text x="28.5" y="113.8">GND</text>
<text x="64.1" y="113.8">GND</text>
<text x="92.7" y="113.8">USB_DM_MCU</text>
<text x="128.4" y="113.8">USB_DP_MCU</text>
<text x="92.6" y="124">VLOGIC_IN</text>
<text x="22.6" y="132.9">USB_VBUS</text>
<text x="50.7" y="132.9">GND</text>
<text x="97.1" y="141.8">GND</text>
<text x="128.7" y="173.5">USB_PRESENT_n</text>
<text x="120.4" y="183.7">USB_VBUS</text>
<text x="201.2" y="183.7">GND</text>
<text x="294.3" y="183.7">USB_SOURCE_DISABLE</text>
<text x="137.7" y="193.8">GND</text>
<text x="320.6" y="193.8">GND</text>
<text x="112.9" y="201.5">3V3_CORE</text>
<text x="148.3" y="201.5">USB_VBUS</text>
<text x="18.9" y="206.5">3V3_CORE</text>
<text x="23.4" y="204">GND</text>
<text x="23.4" y="209.1">GND</text>
<text x="74.8" y="204">STACK_5V_GOOD</text>
<text x="186.4" y="205.3">USB_VBUS</text>
<text x="257.6" y="205.3">USB_VBUS</text>
<text x="284.1" y="205.3">USB_SOURCE_DISABLE</text>
<text x="108.3" y="219.2">USB_PRESENT_n</text>
<text x="153" y="219.2">GND</text>
<text x="191.1" y="223.1">GND</text>
<text x="226.6" y="223.1">GND</text>
<text x="297.8" y="223.1">GND</text>
<text x="12.9" y="233.2">+5V_STACK</text>
<text x="85" y="233.2">3V3_CORE</text>
<text x="120.5" y="233.2">3V3_CORE</text>
<text x="143.9" y="231.9">USB_PRESENT_n</text>
<text x="53.9" y="251">GND</text>
<text x="80.4" y="251">STACK_5V_GOOD</text>
<text x="125" y="251">GND</text>
<text x="153" y="249.7">GND</text>
<text x="191.1" y="281.5">GND</text>
<text x="212" y="281.5">VLOGIC_IN</text>
<text x="237.2" y="281.5">USB_VBUS</text>
<text x="261.9" y="281.5">+5V_STACK</text>
</g>
<g font-size="1.4" fill="#0f0f0f">
<text x="320" y="45.4">BUCK_SW</text>
<text x="343.3" y="44.2">BUCK_SW</text>
<text x="63.5" y="53.1">USB_CC1</text>
<text x="172.8" y="50.5">USB_VBUS_SLEW</text>
<text x="175.5" y="49.1">+5V_STACK</text>
<text x="63.5" y="55.6">USB_CC2</text>
<text x="63.5" y="65.8">USB_DP_CONN</text>
<text x="63.5" y="63.2">USB_DM_CONN</text>
<text x="63.5" y="60.7">USB_DM_CONN</text>
<text x="103.1" y="60.7">USB_DM_CONN</text>
<text x="103.2" y="63.2">USB_DP_CONN</text>
<text x="134.6" y="63.2">USB_DP_ESD</text>
<text x="134.6" y="60.7">USB_DM_ESD</text>
<text x="63.5" y="68.3">USB_DP_CONN</text>
<text x="213.4" y="88.6">USB_VBUS_SLEW</text>
<text x="25.9" y="95">USB_CC1</text>
<text x="61.5" y="95">USB_CC2</text>
<text x="94.2" y="95">USB_DM_ESD</text>
<text x="129.9" y="95">USB_DP_ESD</text>
<text x="312.7" y="172.4">USB_SWITCH_ON</text>
<text x="196.6" y="178.6">USB_VBUS</text>
<text x="241.3" y="177.5">USB_VBUS_SLEW</text>
<text x="193.3" y="180.1">USB_SWITCH_ON</text>
<text x="241.3" y="180.1">USB_SLEW_CT</text>
<text x="17.3" y="200.4">STACK_5V_DIV</text>
<text x="220.6" y="204.2">USB_SLEW_CT</text>
<text x="254.3" y="222">USB_SWITCH_ON</text>
<text x="47.8" y="232.1">STACK_5V_DIV</text>
<text x="12.2" y="249.9">STACK_5V_DIV</text>
</g>
<g font-size="1.4" fill="#a90000">
<text x="192.4" y="48">3</text>
<text x="192.4" y="50.5">6</text>
<text x="192.4" y="53.1">1</text>
<text x="228" y="50.5">2</text>
<text x="228" y="53.1">7</text>
<text x="192.4" y="55.6">4</text>
<text x="192.4" y="58.2">5</text>
<text x="228" y="55.6">8</text>
<text x="212.7" y="177.5">1</text>
<text x="233.1" y="177.5">6</text>
<text x="212.7" y="180.1">3</text>
<text x="212.7" y="182.6">2</text>
<text x="233.1" y="180.1">4</text>
<text x="233.1" y="182.6">5</text>
<text x="34.9" y="200.4">3</text>
<text x="34.9" y="202.9">4</text>
<text x="65.4" y="202.9">1</text>
<text x="34.9" y="205.5">5</text>
<text x="34.9" y="208">2</text>
<text x="65.4" y="205.5">6</text>
</g>
</svg>
